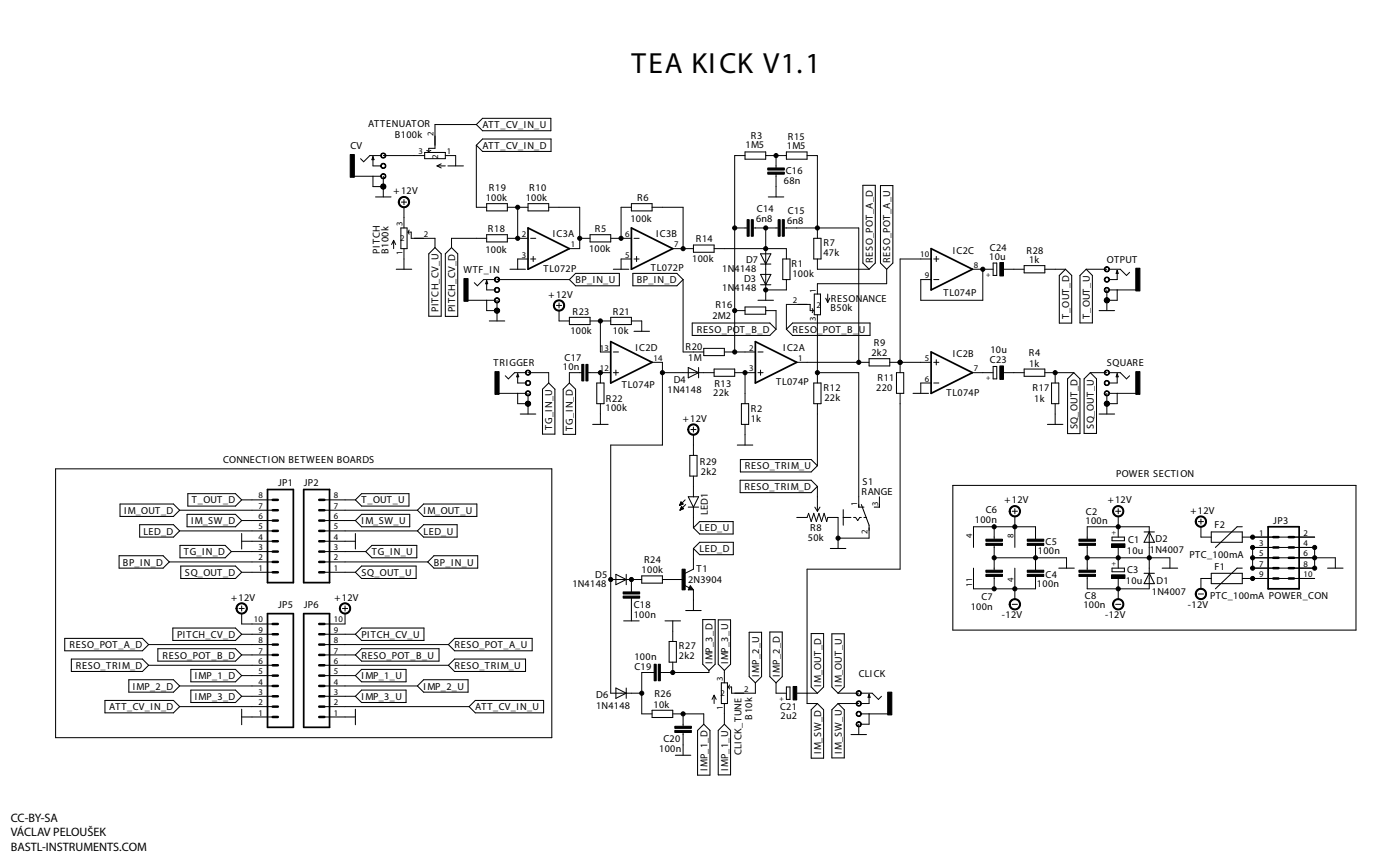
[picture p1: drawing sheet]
<svg xmlns="http://www.w3.org/2000/svg" width="344mm" height="211mm" viewBox="0 0 344 211" stroke-linecap="round" stroke-linejoin="round" font-family="sans-serif">
<!-- layer: Vrstva 1 -->
<g fill="none" stroke="#000" stroke-width=".25">
<path d="M91.6 38.5v2.2h2M91.6 38.5l.3 .7h-.5zM93.6 38.2h-2.7l-1.5 1.5-.8-.7M93.7 37.8a.64 .64 0 0 1 1 0 .64 .64 0 0 1-.3 1 .64 .64 0 0 1-.9-.6h.2a.49 .49 0 0 1 .7-.4 .49 .49 0 0 1 .1 .8 .49 .49 0 0 1-.8-.2l-.2-.2zM94.2 38.2h10.1M104.3 37.4h5.1v1.6h-5.1zM104.8 36.9l.6 .3M105.9 36.9l-.5 .3M109.4 38.2h2.6v2.5M117 30.6h-10.1v5.8h-1.5v.8M117 35.7v15.2h2.6M118.6 29.1h16.7v3h-16.7l-1.6-1.5z"/>
<path d="M118.6 34.1h16.8v3.1h-16.8l-1.6-1.5zM183.1 38.2h-2.6v48.2M183.1 37.3h5v1.8h-5zM188.1 38.2h5.1M190.7 38.2v3.1M193.2 37.3h5.1v1.8h-5.1zM198.3 38.2h2.5v20.3M87.1 43.3h6.5M91.6 43.3v2.5h1.9M92.3 48.4h3.8M93.7 40.3a.64 .64 0 0 1 1 0 .64 .64 0 0 1-.3 1 .64 .64 0 0 1-.9-.6h.2a.5 .5 0 0 1 .7-.4 .5 .5 0 0 1 .1 .8 .5 .5 0 0 1-.8-.2l-.2-.2zM93.7 42.8a.64 .64 0 0 1 1 .1 .64 .64 0 0 1-.3 1 .64 .64 0 0 1-.9-.6h.2a.5 .5 0 0 1 .7-.4 .5 .5 0 0 1 .1 .8 .5 .5 0 0 1-.8-.2l-.2-.2z"/>
<path d="M93.7 45.4a.64 .64 0 0 1 1 0 .64 .64 0 0 1-.3 1 .64 .64 0 0 1-.9-.6h.2a.5 .5 0 0 1 .7-.4 .5 .5 0 0 1 .1 .8 .5 .5 0 0 1-.8-.2l-.2-.2zM94.2 43.3v5.1M96.7 59v2.1M96.7 59l-.5 1.1M96.7 59l.5 1.1M98.2 48.7a1.4 1.4 0 0 1 2.2 .2 1.4 1.4 0 0 1-.8 2.1 1.4 1.4 0 0 1-1.7-1.4h.2a1.14 1.14 0 0 1 1.6-1 1.14 1.14 0 0 1 .3 1.9 1.14 1.14 0 0 1-1.8-.6l-.1-.3h-.2zM98.5 56h1.5v5.1h-1.5zM98.6 49.6h1.3M99.3 49v1.3M99.3 50.9v5.1M100.3 57l.2 .5M100.3 57h.7v1.5h5.9v2.3"/>
<path d="M100.5 56.5l-.2 .5M107.4 40.7l1 .6M107.4 40.7h2M108.4 40.2l-1 .5M110.1 40.7h3.8M119.6 57.6h5.1v1.8h-5.1zM119.6 50h5.1v1.8h-5.1zM119.6 58.5h-8.7v2.3M124.7 58.5h5M124.7 50.9h5M127.2 50.9v7.6M129.7 50h5.1v1.8h-5.1z"/>
<path d="M130.4 58.5h1.2M134.8 50.9h7.6v10.2h-2.5M142.4 58.5h2.6M145 57.6h5.1v1.8h-5.1zM150.1 58.5h5M155.1 50.9h-2.5v7.6M155.1 50h5.1v1.8h-5.1zM155.8 58.5h1.2M160.2 50.9h7.6v10.2M180.5 56h3.1M185.1 56h6.1M188.1 56v17.7"/>
<path d="M188.8 48.4h3.8M190.7 42.8v5.6M192.7 56h18.3v33M199.9 58.5h1.8v5.1h-1.8zM212 45.5h3.1v19.1l-1.6 1.5-1.5-1.5zM216.3 45.6h3.1v19l-1.5 1.5-1.6-1.5zM97.4 66.1h3.8M99.3 61.1v5M106.9 60.8l1.5 1.5v15.4h-3v-15.4zM109.4 62.3l1.5-1.5 1.6 1.5v15.4h-3.1zM115 73.7h6.5M119.6 73.7v2.6h1.9"/>
<path d="M119.6 68.9v2.3h1.9M119.6 68.9l.2 .8h-.5zM120.2 78.8h3.8M121.5 68.7h-2.7l-1.5 1.5-.8-.8M121.6 68.2a.65 .65 0 0 1 1.1 .1 .65 .65 0 0 1-.4 1 .65 .65 0 0 1-.8-.6h.1a.5 .5 0 0 1 .8-.4 .5 .5 0 0 1 0 .8 .5 .5 0 0 1-.7-.2l-.2-.2zM121.6 70.8a.65 .65 0 0 1 1.1 .1 .65 .65 0 0 1-.4 .9 .65 .65 0 0 1-.8-.6h.1a.5 .5 0 0 1 .8-.4 .5 .5 0 0 1 0 .8 .5 .5 0 0 1-.7-.2l-.2-.2zM121.6 73.3a.65 .65 0 0 1 1.1 .1 .65 .65 0 0 1-.4 1 .65 .65 0 0 1-.8-.7h.1a.5 .5 0 0 1 .8-.4 .5 .5 0 0 1 0 .9 .5 .5 0 0 1-.7-.3l-.2-.2zM121.6 75.9a.65 .65 0 0 1 1.1 .1 .65 .65 0 0 1-.4 .9 .65 .65 0 0 1-.8-.6h.1a.5 .5 0 0 1 .8-.4 .5 .5 0 0 1 0 .8 .5 .5 0 0 1-.7-.2l-.2-.2zM122.1 68.7h17.8M122.1 73.7v5.1M125.3 66.1h3.8M129.7 63.6h-2.5v2.5"/>
<path d="M130.4 63.6h1.2M131 63v1.2M136.3 74.1a1.4 1.4 0 0 1 2.3 .2 1.4 1.4 0 0 1-.9 2.1 1.4 1.4 0 0 1-1.7-1.4h.2a1.14 1.14 0 0 1 1.7-.9 1.14 1.14 0 0 1 .1 1.9 1.14 1.14 0 0 1-1.8-.7v-.3h-.2zM136.7 75h1.3M137.4 74.4v1.3M137.4 76.3v2.5h2.5M139.9 68.7l1.5-1.6h10.8v3.1h-10.8zM139.9 77.9h5.1v1.8h-5.1zM145 78.8h5.1M147.5 78.8v7.6h2.6M150.1 77.9h5v1.8h-5zM150.7 66.1h3.8"/>
<path d="M155.1 78.8h2.6v2.6M155.1 63.6h-2.5v2.5M155.5 67.1h10.8l1.5 1.6-1.5 1.5h-10.8zM155.8 63.6h1.2M156.4 63v1.2M165.3 61.1h5.1M167.8 68.7v17.7h5.1M170.1 79.3h19.1l1.5 1.6-1.5 1.5h-19.1zM170.4 60.2h5.1v1.8h-5.1zM175.5 61.1h17.7v2.5M180.5 76.3h2.6M183.1 75.4h5v1.8h-5z"/>
<path d="M186.2 73.7h3.8M186.9 69.9h2.5M186.9 64.9h2.5M186.9 67.4h2.5l-1.3 2.5zM186.9 62.3h2.5l-1.3 2.6zM188.1 76.3h2.6v4.6M192.3 63.6h1.8v5.1h-1.8zM193.2 68.7v2.5h-5.1M199.6 75.8l.2 .5M199.8 76.3l-.2 .5M199.8 76.3h-.7v-1.5h-5.9v6.1M200.1 72.2h1.5v5.1h-1.5z"/>
<path d="M200.8 63.6v2.5h12.7M200.8 77.3v16.8M202.9 73.2l.5 1.1M203.4 72.2v2.1M203.9 73.2l-.5 1.1M217.9 66.1v3.6h-17.1v2.5M228.8 63.6h-7.6v27.9M229.4 63.6h1.3M229.4 68.7h1.3M230 63v1.2M238.9 66.1h5.1M241.5 66.1v7.6h-15.3v-5h2.6"/>
<path d="M244 64.6h.9v3h-.9zM246.6 66.1h5M251.6 65.2h5.1v1.8h-5.1zM256.7 66.1h5.1M261.8 66.1l1.5 1.5v11.8h-3v-11.8zM265.4 67.6l1.5-1.5 1.5 1.5v11.7h-3zM266.9 66.1h5.1M270.1 76.3h3.8M271.5 65.7a.64 .64 0 0 1 1 .1 .64 .64 0 0 1-.4 1 .64 .64 0 0 1-.8-.7h.2a.5 .5 0 0 1 .7-.4 .5 .5 0 0 1 .1 .8 .5 .5 0 0 1-.8-.2l-.2-.2zM271.5 68.2a.64 .64 0 0 1 1 .1 .64 .64 0 0 1-.4 1 .64 .64 0 0 1-.8-.6h.2a.5 .5 0 0 1 .7-.4 .5 .5 0 0 1 .1 .8 .5 .5 0 0 1-.8-.2l-.2-.2zM271.5 70.8a.64 .64 0 0 1 1 .1 .64 .64 0 0 1-.4 .9 .64 .64 0 0 1-.8-.6h.2a.5 .5 0 0 1 .7-.4 .5 .5 0 0 1 .1 .8 .5 .5 0 0 1-.8-.2l-.2-.2zM271.5 73.3a.64 .64 0 0 1 1 .1 .64 .64 0 0 1-.4 1 .64 .64 0 0 1-.8-.7h.2a.5 .5 0 0 1 .7-.4 .5 .5 0 0 1 .1 .9 .5 .5 0 0 1-.8-.3l-.2-.2z"/>
<path d="M272 71.2v5.1M272.5 66.1h2.8l1.5 1.5 .7-.7M272.5 71.2h6.6M274.5 66.4l.3 .7h-.6zM274.5 71.2v2.5h-1.9M274.5 66.4v2.3h-2M122.6 96.6h6.6M127.2 91.8v2.3h2M127.2 96.6v2.5h1.9M127.2 91.8l.3 .7h-.6zM129.2 91.5h-2.8l-1.5 1.5-.8-.7M129.3 91.1a.65 .65 0 0 1 1 .1 .65 .65 0 0 1-.4 1 .65 .65 0 0 1-.8-.7h.2a.5 .5 0 0 1 .7-.4 .5 .5 0 0 1 .1 .8 .5 .5 0 0 1-.8-.2l-.2-.2z"/>
<path d="M129.3 93.6a.65 .65 0 0 1 1 .1 .65 .65 0 0 1-.4 1 .65 .65 0 0 1-.8-.6h.2a.5 .5 0 0 1 .7-.4 .5 .5 0 0 1 .1 .8 .5 .5 0 0 1-.8-.2l-.2-.2zM129.3 96.2a.65 .65 0 0 1 1 .1 .65 .65 0 0 1-.4 .9 .65 .65 0 0 1-.8-.6h.2a.5 .5 0 0 1 .7-.4 .5 .5 0 0 1 .1 .8 .5 .5 0 0 1-.8-.2l-.2-.2zM129.3 98.7a.65 .65 0 0 1 1 .1 .65 .65 0 0 1-.4 1 .65 .65 0 0 1-.8-.7h.2a.5 .5 0 0 1 .7-.4 .5 .5 0 0 1 .1 .9 .5 .5 0 0 1-.8-.3l-.2-.2zM129.7 91.5h5.1v2.6M129.7 96.6v5.1M133.3 95.6l1.5-1.5 1.5 1.5v11h-3zM139.9 94.1l1.5 1.5v11.1h-3v-11.1zM142.9 91.5h-3v2.6M144.5 91.5h5.6M146.6 94.1h1.8v5h-1.8zM147.5 91.5v2.6M147.5 99.1v5.1"/>
<path d="M150.7 91.5h1.3M150.7 86.4h1.3M151.3 90.9v1.3M155.8 81.4h3.8M160.2 89h2.6v20.3h-12.7v60.9h7.6M162.8 91.5h12.7M169.1 90.3l2.5 1.2-2.5 1.3zM171.6 90.3v2.5M172.9 85.6h5.1v1.7h-5.1zM175.5 90.6h5v1.8h-5zM178 86.4h7.6M180.5 91.5h5.1"/>
<path d="M182.2 99.1h1.7v5.1h-1.7zM183.1 91.5v7.6M186.2 91.5h1.3M186.2 86.4h1.3M186.9 90.9v1.3M193.2 80.9l1.5-1.6h19.1v3.1h-19.1zM195.8 89h17.7M199.9 94.1h1.8v5h-1.8zM200.8 91.5h10.2v33h1.3M200.8 99.1v15.3M213.5 88.1h5.1v1.8h-5.1zM218.6 89h10.2"/>
<path d="M220.3 91.5h1.7v5.1h-1.7zM221.2 96.6v43.2h-22.9v33h2.5M224.3 96.6h3.8M228.8 94.1h-2.6v2.5M229.4 89h1.3M229.4 94.1h1.3M230 88.4v1.2M238.9 91.5h5.1M244 90h.9v3h-.9zM246.6 91.5h5M251.6 90.6h5.1v1.8h-5.1zM256.7 91.5h7.1"/>
<path d="M258.4 94.1h1.7v5h-1.7zM259.3 91.5v2.6M259.3 99.1v5.1M262.3 93l1.5-1.5 1.6 1.5v13.5h-3.1zM266.4 93l1.5-1.5 1.5 1.5v13.4h-3zM267.9 91.5h4.1M271.5 91.1a.64 .64 0 0 1 1 .1 .64 .64 0 0 1-.4 1 .64 .64 0 0 1-.8-.7h.2a.5 .5 0 0 1 .7-.4 .5 .5 0 0 1 .1 .8 .5 .5 0 0 1-.8-.2l-.2-.2zM271.5 93.6a.64 .64 0 0 1 1 .1 .64 .64 0 0 1-.4 1 .64 .64 0 0 1-.8-.6h.2a.5 .5 0 0 1 .7-.4 .5 .5 0 0 1 .1 .8 .5 .5 0 0 1-.8-.2l-.2-.2zM271.5 96.2a.64 .64 0 0 1 1 .1 .64 .64 0 0 1-.4 .9 .64 .64 0 0 1-.8-.6h.2a.5 .5 0 0 1 .7-.4 .5 .5 0 0 1 .1 .8 .5 .5 0 0 1-.8-.2l-.2-.2zM271.5 98.7a.64 .64 0 0 1 1 .1 .64 .64 0 0 1-.4 1 .64 .64 0 0 1-.8-.7h.2a.5 .5 0 0 1 .7-.4 .5 .5 0 0 1 .1 .9 .5 .5 0 0 1-.8-.3l-.2-.2zM272 96.6v5.1M272.5 91.5h2.8l1.5 1.5 .7-.7"/>
<path d="M272.5 96.6h6.6M274.5 96.6v2.5h-1.9M274.5 91.8v2.3h-2M274.5 91.8l.3 .7h-.6zM13.7 115.1h121.9v66.1h-121.9zM127.8 101.7h3.8M145.6 104.2h3.8M169.3 104.5a1.4 1.4 0 0 1 2.3 .2 1.4 1.4 0 0 1-.8 2.1 1.4 1.4 0 0 1-1.8-1.3h.2a1.14 1.14 0 0 1 1.7-1 1.14 1.14 0 0 1 .2 2 1.14 1.14 0 0 1-1.8-.7l-.1-.3h-.2zM169.5 111.8h1.8v5.1h-1.8zM169.7 105.5h1.3M170.4 104.9v1.2M170.4 106.8v5"/>
<path d="M170.4 116.9v5.1M181.2 109.3h3.8M181.8 117.9h17.5l1.5 1.6-1.5 1.5h-17.5zM181.9 112.9h17.4l1.5 1.5-1.5 1.5h-17.4zM183.1 104.2v5.1M200.8 119.5v6.1M234.1 119.2h99.1v35.5h-99.1zM257.4 104.2h3.8M270.1 101.7h3.8M29.3 136.5h10.8l1.5 1.5-1.5 1.5h-10.8zM29.5 123.8h13.1l1.5 1.5-1.5 1.5h-13.1zM34.3 128.9h8.3l1.5 1.5-1.5 1.5h-8.3z"/>
<path d="M41.6 138h25.4M44.1 130.4h22.9M44.1 125.3h22.9M44.2 133.9h11.1l1.5 1.6-1.5 1.5h-11.1zM44.4 139h13.5l1.5 1.5-1.5 1.6h-13.5zM46 126.3h11.9l1.5 1.5-1.5 1.6h-11.9zM46.2 121.2h11.7l1.5 1.6-1.5 1.5h-11.7zM56.8 135.5h10.2M59.4 132.9h7.6M59.4 127.8h7.6M59.4 122.8h7.6M59.4 131v3.8"/>
<path d="M79.7 138h25.4M79.7 135.5h10.2M79.7 132.9h7.6M79.7 130.4h22.9M79.7 127.8h7.6M79.7 125.3h22.9M79.7 122.8h7.6M87.3 131v3.8M88.8 126.3h11.9v3.1h-11.9l-1.5-1.6zM88.8 121.2h11.7v3.1h-11.7l-1.5-1.5zM88.8 139h13.4v3.1h-13.4l-1.5-1.6zM91.4 133.9h11v3.1h-11l-1.5-1.5z"/>
<path d="M104.1 123.8h13.1v3h-13.1l-1.5-1.5zM104.1 128.9h8.2v3h-8.2l-1.5-1.5zM106.6 136.5h10.8v3h-10.8l-1.5-1.5zM166.9 124.1h.1M167 124h.3M167.1 123.9h.5M167.1 125.2h.2M167.1 123.8h.7M167.2 123.6h.5M167.2 125.1h.4M167.2 125h.6M167.2 123.5h.4"/>
<path d="M167.3 123.4h.2M167.3 124.8h.6M167.3 123.3h.1M167.3 124.7h.5M167.3 123.3l-.4 .9M167.3 123.3l.5 .5M167.4 124.6h.2M167.4 124.5h.1M167.5 124.4l.5 .5-.9 .4zM167.8 123.8l-.9 .4M168.3 122.8l-1.4 1.4M168.5 123.9l-1.4 1.4"/>
<path d="M169.1 122h2.5l-1.2 2.5zM169.1 124.5h2.5M170.4 134.7l1.5-1.5h8.3v3h-8.3zM170.4 124.5v5.1M170.4 134.7v5.1l-2.1 1M171.9 128.1h8.2v3h-8.2l-1.5-1.5zM195.8 127.1h2.5l.4-1 .6 2 .6-2 .7 2 .6-2 .7 2 .6-2 .6 2 .3-1h2.5v7.6M200.2 124.5l.6 1.1M201.5 124.5l-.7 1.1M204 134.7h3.8M207.2 127.1h1.9M207.2 125.2v3.8"/>
<path d="M209.7 127.1h.5l.5 .7 .6-.7h.3M211.6 123.9l1.9 5.1v3.2h-7.6M212.3 127.1h.6M216.1 122v2.5h-1.3M239.2 139.5v5.1h15.2v-3M244.3 137h17.8v2.5M244.3 129.4v3M244.3 133.9v6.1M248.3 124.6a1.39 1.39 0 0 1 2.2 .2 1.39 1.39 0 0 1-.8 2.1 1.39 1.39 0 0 1-1.7-1.3h.2a1.15 1.15 0 0 1 1.6-1.1 1.15 1.15 0 0 1 .3 1.9 1.15 1.15 0 0 1-1.9-.6v-.2h-.2zM248.7 125.6h1.3M249.4 124.9v1.3M249.4 126.8v7.7"/>
<path d="M249.4 139.5v7.7M254.4 132.4v-3h-15.2v5.1M254.4 133.9v6.1M260.1 139.5h3.9M267.1 132.4v-3h15.3v15.2h-15.3v-3M267.1 133.9v6.1M267.1 137h20.4v2.5M273.2 139.5h3.1v.9h-3.1zM273.2 131.9h3.1v.9h-3.1zM273.7 124.6a1.39 1.39 0 0 1 2.2 .2 1.39 1.39 0 0 1-.8 2.1 1.39 1.39 0 0 1-1.7-1.3h.2a1.15 1.15 0 0 1 1.6-1.1 1.15 1.15 0 0 1 .3 1.9 1.15 1.15 0 0 1-1.9-.6v-.2h-.2zM274.1 125.6h1.3M274.8 124.9v1.3"/>
<path d="M274.8 126.8v5.1M274.8 134.5v5M281.1 130.6h2.5M282.4 130.6l1.2 2.6h-2.5zM285.5 139.5h3.9M294.1 127.1a1.39 1.39 0 0 1 2.2 .3 1.39 1.39 0 0 1-.9 2 1.39 1.39 0 0 1-1.7-1.3h.2a1.14 1.14 0 0 1 1.6-1.1 1.14 1.14 0 0 1 .3 1.9 1.14 1.14 0 0 1-1.8-.5l-.1-.3h-.2zM294.4 128.1h1.3M295.1 129.4v2.5h2.5M295.1 127.5v1.2M297.6 130.6h7.6v2.6h-7.6zM305.2 131.9h17.8M305.2 139.5h-1.2l-5.4 5.1"/>
<path d="M305.2 129.4h-1.2l-5.4 5.1M307.8 134.5h15.2v5h-15.2zM307.8 137h20.3v2.5M326.2 139.5h3.8M15.9 156.8h19.1l1.5 1.5-1.5 1.5h-19.1zM36.5 158.3h30.5M38.8 159.3h19.1l1.5 1.5-1.5 1.6h-19.1zM42.5 154.2h15.4l1.5 1.6-1.5 1.5h-15.4zM58.4 148.5a1.4 1.4 0 0 1 2.2 .2 1.4 1.4 0 0 1-.8 2.1 1.4 1.4 0 0 1-1.8-1.4h.2a1.15 1.15 0 0 1 1.6-1 1.15 1.15 0 0 1 .3 1.9 1.15 1.15 0 0 1-1.8-.6l-.1-.3h-.2zM58.7 149.4h1.3M59.4 140.5h7.6M59.4 155.8h7.6"/>
<path d="M59.4 148.8v1.3M59.4 150.7v2.5h7.6M79.7 140.5h7.6M79.7 158.3h30.5M79.7 155.8h7.6M83.8 148.5a1.4 1.4 0 0 1 2.2 .2 1.4 1.4 0 0 1-.8 2.1 1.4 1.4 0 0 1-1.8-1.4h.2a1.15 1.15 0 0 1 1.6-1 1.15 1.15 0 0 1 .3 1.9 1.15 1.15 0 0 1-1.8-.6l-.1-.3h-.2zM84.1 149.4h1.3M84.8 150.7v2.5h-5.1M84.8 148.8v1.3M88.8 159.3h19.1v3.1h-19.1l-1.5-1.6zM88.8 154.2h15.4v3.1h-15.4l-1.5-1.5zM111.7 156.8h19.1v3h-19.1l-1.5-1.5z"/>
<path d="M150.1 142.3h7.6M151.3 141.1l2.6 1.2-2.6 1.3zM153.2 152.5h3.8M153.9 141.1v2.5M155.1 142.3v3.1M155.1 146.9v5.6M157.7 141.4h5.1v1.8h-5.1zM162.8 142.3h5M163.4 152.5h3.8M164.4 157.5h1.8v5.1h-1.8zM165.3 152.5v5M168.1 143.7l1.3 .7"/>
<path d="M168.5 149.9h3.8M169.6 143.8l.8 1.1h-1.3zM169.6 144.4l.1 .2h-.3l.2-.5 .5 .6h-.7M170.4 144.9v5M172.7 152.2h3v10.9l-1.5 1.6-1.5-1.6zM176.5 152.2h3v10.9l-1.5 1.6-1.5-1.6zM184.1 155.3h3v10.9l-1.5 1.5-1.5-1.5zM189.2 155.2h3v11l-1.5 1.5-1.5-1.5zM199.3 155.6h3.1v13.1l-1.6 1.5-1.5-1.5zM204.4 155.7h3v13l-1.5 1.5-1.5-1.5zM244.3 141.6v3M248.3 147.4a1.4 1.4 0 0 1 2.2 .3 1.4 1.4 0 0 1-.8 2 1.4 1.4 0 0 1-1.7-1.3h.2a1.15 1.15 0 0 1 1.6-1.1 1.15 1.15 0 0 1 .3 1.9 1.15 1.15 0 0 1-1.9-.5v-.3h-.2z"/>
<path d="M248.7 148.4h1.3M273.7 147.4a1.4 1.4 0 0 1 2.2 .3 1.4 1.4 0 0 1-.8 2 1.4 1.4 0 0 1-1.7-1.3h.2a1.15 1.15 0 0 1 1.6-1.1 1.15 1.15 0 0 1 .3 1.9 1.15 1.15 0 0 1-1.9-.5v-.3h-.2zM274.1 148.4h1.3M274.8 142.1v5.1M281.1 140.8h2.5M282.4 140.8l1.2 2.5h-2.5zM294.1 144.9a1.4 1.4 0 0 1 2.2 .2 1.4 1.4 0 0 1-.8 2.1 1.4 1.4 0 0 1-1.8-1.3h.2a1.14 1.14 0 0 1 1.6-1.1 1.14 1.14 0 0 1 .3 1.9 1.14 1.14 0 0 1-1.8-.5l-.1-.3h-.2zM294.4 145.9h1.3M297.6 142.1h-2.5v2.5M297.6 140.8h7.6v2.5h-7.6zM305.2 142.1h17.8M17.5 161.9h17.5l1.5 1.5-1.5 1.5h-17.5z"/>
<path d="M25.8 172h16.8l1.5 1.5-1.5 1.6h-16.8zM31.7 166.9h10.9l1.5 1.6-1.5 1.5h-10.9zM36.5 163.4h30.5M44.1 173.5h22.9M44.1 168.5h22.9M46.9 169.5h11l1.5 1.5-1.5 1.5h-11zM46.9 164.4h11l1.5 1.5-1.5 1.5h-11zM59.4 176.1h7.6M59.4 171h7.6M59.4 165.9h7.6M59.4 160.8h7.6M59.4 174.2v3.8"/>
<path d="M79.7 176.1h7.6M79.7 173.5h35.6M79.7 171h7.6M79.7 168.5h22.9M79.7 165.9h7.6M79.7 163.4h30.5M79.7 160.8h7.6M87.3 174.2v3.8M88.8 169.5h11v3h-11l-1.5-1.5zM88.8 164.4h11v3h-11l-1.5-1.5zM104.1 166.9h10.9v3.1h-10.9l-1.5-1.5zM111.7 161.9h17.4v3h-17.4l-1.5-1.5z"/>
<path d="M116.8 172h16.8v3.1h-16.8l-1.5-1.6zM151.3 169l2.6 1.2-2.6 1.3zM153.9 169v2.5M160.2 174.4h5.1v1.8h-5.1zM160.7 165.2h-3v10.1h2.5M165.3 162.6v2.6M165.3 175.3h7.6v2.6M167.8 175.3v3.1M167.8 179.9v5.6M171.4 179.4l1.5-1.5 1.5 1.5v11h-3zM174.2 164.7v.5h-12M175.5 170.8v2"/>
<path d="M175.5 170.8l-.6 1M175.5 170.8l.5 1M177.2 167.7h1.5v5.1h-1.5zM178 177.9l1.5 1.5v10.9h-3v-10.9zM178 164.7v3M178 172.8v5.1M179 168.7l.2 .5M179.2 168.2l-.2 .5M185.6 167.7v2.5h-5.8v-1.5h-.8M190.7 167.7v2.5h2.5M193.2 168.7h.9v3.1h-.9zM195.8 170.2h5"/>
<path d="M199.3 174.3l1.5-1.5 1.6 1.5v11.9h-3.1zM204.4 174.3l1.5-1.5 1.5 1.5v11.8h-3zM205.9 170.2h5.1M205.9 172.8h5.1M210.5 169.8a.64 .64 0 0 1 1 .1 .64 .64 0 0 1-.3 1 .64 .64 0 0 1-.8-.7h.1a.49 .49 0 0 1 .7-.4 .49 .49 0 0 1 .2 .8 .49 .49 0 0 1-.8-.2l-.2-.2zM210.5 172.4a.64 .64 0 0 1 1 .1 .64 .64 0 0 1-.3 .9 .64 .64 0 0 1-.8-.6h.1a.49 .49 0 0 1 .7-.5 .49 .49 0 0 1 .2 .8 .49 .49 0 0 1-.8-.1l-.2-.2zM210.5 174.9a.64 .64 0 0 1 1 .1 .64 .64 0 0 1-.3 1 .64 .64 0 0 1-.8-.7h.1a.49 .49 0 0 1 .7-.4 .49 .49 0 0 1 .2 .8 .49 .49 0 0 1-.8-.2l-.2-.2zM210.5 177.4a.64 .64 0 0 1 1 .1 .64 .64 0 0 1-.3 1 .64 .64 0 0 1-.8-.6h.1a.49 .49 0 0 1 .7-.5 .49 .49 0 0 1 .2 .8 .49 .49 0 0 1-.8-.1l-.2-.2zM211 177.9v2.5M211.6 170.2h2.7l1.5 1.6 .8-.8M211.6 175.3h6.5M213.5 170.5v2.3h-1.9"/>
<path d="M213.5 175.3v2.6h-1.9M213.5 170.5l.3 .8h-.5zM165.9 185.5h3.8M209.1 180.4h3.8"/>
<circle cx="190.7" cy="38.2" r=".51"/>
<circle cx="94.2" cy="45.8" r=".51"/>
<circle cx="127.2" cy="58.5" r=".51"/>
<circle cx="127.2" cy="50.9" r=".51"/>
<circle cx="142.4" cy="58.5" r=".51"/>
<circle cx="152.6" cy="58.5" r=".51"/>
<circle cx="180.5" cy="56" r=".51"/>
<circle cx="188.1" cy="56" r=".51"/>
<circle cx="200.8" cy="56" r=".51"/>
<circle cx="122.1" cy="76.3" r=".51"/>
<circle cx="147.5" cy="78.8" r=".51"/>
<circle cx="167.8" cy="61.1" r=".51"/>
<circle cx="180.5" cy="76.3" r=".51"/>
<circle cx="188.1" cy="71.2" r=".51"/>
<circle cx="188.1" cy="61.1" r=".51"/>
<circle cx="241.5" cy="66.1" r=".51"/>
<circle cx="272" cy="73.7" r=".51"/>
<circle cx="129.7" cy="99.1" r=".51"/>
<circle cx="147.5" cy="91.5" r=".51"/>
<circle cx="162.8" cy="91.5" r=".51"/>
<circle cx="180.5" cy="86.4" r=".51"/>
<circle cx="183.1" cy="91.5" r=".51"/>
<circle cx="200.8" cy="91.5" r=".51"/>
<circle cx="211" cy="89" r=".51"/>
<circle cx="221.2" cy="89" r=".51"/>
<circle cx="259.3" cy="91.5" r=".51"/>
<circle cx="272" cy="99.1" r=".51"/>
<circle cx="205.9" cy="132.2" r=".51"/>
<circle cx="244.3" cy="129.4" r=".51"/>
<circle cx="244.3" cy="137" r=".51"/>
<circle cx="249.4" cy="129.4" r=".51"/>
<circle cx="254.4" cy="137" r=".51"/>
<circle cx="267.1" cy="137" r=".51"/>
<circle cx="274.8" cy="129.4" r=".51"/>
<circle cx="274.8" cy="137" r=".51"/>
<circle cx="282.4" cy="137" r=".51"/>
<circle cx="307.8" cy="139.5" r=".51"/>
<circle cx="307.8" cy="131.9" r=".51"/>
<circle cx="307.8" cy="137" r=".51"/>
<circle cx="307.8" cy="134.5" r=".51"/>
<circle cx="323" cy="137" r=".51"/>
<circle cx="323" cy="139.5" r=".51"/>
<circle cx="323" cy="134.5" r=".51"/>
<circle cx="150.1" cy="142.3" r=".51"/>
<circle cx="155.1" cy="142.3" r=".51"/>
<circle cx="244.3" cy="144.6" r=".51"/>
<circle cx="249.4" cy="144.6" r=".51"/>
<circle cx="274.8" cy="144.6" r=".51"/>
<circle cx="307.8" cy="142.1" r=".51"/>
<circle cx="157.7" cy="170.2" r=".51"/>
<circle cx="165.3" cy="165.2" r=".51"/>
<circle cx="167.8" cy="175.3" r=".51"/>
</g>
<path d="M129.7 56l10.2 5.1-10.2 5zM155.1 56l10.2 5.1-10.2 5zM228.8 61.1l10.1 5-10.1 5.1zM150.1 83.9l10.1 5.1-10.1 5.1zM185.6 83.9l10.2 5.1-10.2 5.1zM228.8 86.4l10.1 5.1-10.1 5.1zM65.7 120.2h6.4v22.9h-6.4zM74.6 120.2h6.4v22.9h-6.4zM311.6 129.4h7.6v15.2h-7.6zM65.7 150.7h6.4v27.9h-6.4zM74.6 150.7h6.4v27.9h-6.4z" fill="none" stroke="#000" stroke-width=".42"/>
<g fill="#000" stroke="#000" stroke-width=".25">
<path d="M86 38h1.1v5.5h-1.1zM183.6 54h.5v4h-.5zM184.6 54h.5v4h-.5zM188.6 41.3h4.1v.5h-4.1zM188.6 42.3h4.1v.5h-4.1zM191.2 54h.5v4h-.5zM192.2 54h.5v4h-.5zM114 68.4h1v5.6h-1zM245.7 64.5h.9v3.3h-.9zM279.1 65.9h1v5.6h-1zM121.6 91.3h1v5.6h-1zM142.9 89.5h.6v4.1h-.6z"/>
<path d="M144 89.5h.5v4.1h-.5zM245.7 89.9h.9v3.3h-.9zM279.1 91.3h1v5.6h-1zM167.6 139.8h.7v5.1h-.7zM242.2 132.4h4.1v.5h-4.1zM242.2 133.4h4.1v.5h-4.1zM252.4 132.4h4.1v.5h-4.1zM252.4 133.4h4.1v.5h-4.1zM265.1 132.4h4.1v.5h-4.1zM265.1 133.4h4.1v.5h-4.1zM273.1 133.6h3.3v.9h-3.3zM153.1 145.4h4.1v.5h-4.1z"/>
<path d="M153.1 146.4h4.1v.5h-4.1zM242.2 140h4.1v.5h-4.1zM242.2 141.1h4.1v.5h-4.1zM252.4 140h4.1v.5h-4.1zM252.4 141.1h4.1v.5h-4.1zM265.1 140h4.1v.5h-4.1zM265.1 141.1h4.1v.5h-4.1zM273.1 141.2h3.3v.9h-3.3zM160.7 163.1h.5v4.1h-.5zM161.7 163.1h.5v4.1h-.5zM165.8 179.4h4.1v.5h-4.1zM165.8 178.4h4.1v.5h-4.1z"/>
<path d="M194.9 168.6h.9v3.3h-.9zM218.1 170h1v5.6h-1z"/>
</g>
<g fill="#000">
<path d="M93.7 37.8a.64 .64 0 0 1 1 0 .64 .64 0 0 1-.3 1 .64 .64 0 0 1-.9-.6h.2a.49 .49 0 0 1 .7-.4 .49 .49 0 0 1 .1 .8 .49 .49 0 0 1-.8-.2l-.2-.2z" fill-rule="evenodd"/>
<path d="M93.7 40.3a.64 .64 0 0 1 1 0 .64 .64 0 0 1-.3 1 .64 .64 0 0 1-.9-.6h.2a.5 .5 0 0 1 .7-.4 .5 .5 0 0 1 .1 .8 .5 .5 0 0 1-.8-.2l-.2-.2z" fill-rule="evenodd"/>
<path d="M93.7 42.8a.64 .64 0 0 1 1 .1 .64 .64 0 0 1-.3 1 .64 .64 0 0 1-.9-.6h.2a.5 .5 0 0 1 .7-.4 .5 .5 0 0 1 .1 .8 .5 .5 0 0 1-.8-.2l-.2-.2z" fill-rule="evenodd"/>
<path d="M93.7 45.4a.64 .64 0 0 1 1 0 .64 .64 0 0 1-.3 1 .64 .64 0 0 1-.9-.6h.2a.5 .5 0 0 1 .7-.4 .5 .5 0 0 1 .1 .8 .5 .5 0 0 1-.8-.2l-.2-.2z" fill-rule="evenodd"/>
<path d="M98.2 48.7a1.4 1.4 0 0 1 2.2 .2 1.4 1.4 0 0 1-.8 2.1 1.4 1.4 0 0 1-1.7-1.4h.2a1.14 1.14 0 0 1 1.6-1 1.14 1.14 0 0 1 .3 1.9 1.14 1.14 0 0 1-1.8-.6l-.1-.3h-.2z" fill-rule="evenodd"/>
<path d="M121.6 68.2a.65 .65 0 0 1 1.1 .1 .65 .65 0 0 1-.4 1 .65 .65 0 0 1-.8-.6h.1a.5 .5 0 0 1 .8-.4 .5 .5 0 0 1 0 .8 .5 .5 0 0 1-.7-.2l-.2-.2z" fill-rule="evenodd"/>
<path d="M121.6 70.8a.65 .65 0 0 1 1.1 .1 .65 .65 0 0 1-.4 .9 .65 .65 0 0 1-.8-.6h.1a.5 .5 0 0 1 .8-.4 .5 .5 0 0 1 0 .8 .5 .5 0 0 1-.7-.2l-.2-.2z" fill-rule="evenodd"/>
<path d="M121.6 73.3a.65 .65 0 0 1 1.1 .1 .65 .65 0 0 1-.4 1 .65 .65 0 0 1-.8-.7h.1a.5 .5 0 0 1 .8-.4 .5 .5 0 0 1 0 .9 .5 .5 0 0 1-.7-.3l-.2-.2z" fill-rule="evenodd"/>
<path d="M121.6 75.9a.65 .65 0 0 1 1.1 .1 .65 .65 0 0 1-.4 .9 .65 .65 0 0 1-.8-.6h.1a.5 .5 0 0 1 .8-.4 .5 .5 0 0 1 0 .8 .5 .5 0 0 1-.7-.2l-.2-.2z" fill-rule="evenodd"/>
<path d="M136.3 74.1a1.4 1.4 0 0 1 2.3 .2 1.4 1.4 0 0 1-.9 2.1 1.4 1.4 0 0 1-1.7-1.4h.2a1.14 1.14 0 0 1 1.7-.9 1.14 1.14 0 0 1 .1 1.9 1.14 1.14 0 0 1-1.8-.7v-.3h-.2z" fill-rule="evenodd"/>
<path d="M271.5 65.7a.64 .64 0 0 1 1 .1 .64 .64 0 0 1-.4 1 .64 .64 0 0 1-.8-.7h.2a.5 .5 0 0 1 .7-.4 .5 .5 0 0 1 .1 .8 .5 .5 0 0 1-.8-.2l-.2-.2z" fill-rule="evenodd"/>
<path d="M271.5 68.2a.64 .64 0 0 1 1 .1 .64 .64 0 0 1-.4 1 .64 .64 0 0 1-.8-.6h.2a.5 .5 0 0 1 .7-.4 .5 .5 0 0 1 .1 .8 .5 .5 0 0 1-.8-.2l-.2-.2z" fill-rule="evenodd"/>
<path d="M271.5 70.8a.64 .64 0 0 1 1 .1 .64 .64 0 0 1-.4 .9 .64 .64 0 0 1-.8-.6h.2a.5 .5 0 0 1 .7-.4 .5 .5 0 0 1 .1 .8 .5 .5 0 0 1-.8-.2l-.2-.2z" fill-rule="evenodd"/>
<path d="M271.5 73.3a.64 .64 0 0 1 1 .1 .64 .64 0 0 1-.4 1 .64 .64 0 0 1-.8-.7h.2a.5 .5 0 0 1 .7-.4 .5 .5 0 0 1 .1 .9 .5 .5 0 0 1-.8-.3l-.2-.2z" fill-rule="evenodd"/>
<path d="M129.3 91.1a.65 .65 0 0 1 1 .1 .65 .65 0 0 1-.4 1 .65 .65 0 0 1-.8-.7h.2a.5 .5 0 0 1 .7-.4 .5 .5 0 0 1 .1 .8 .5 .5 0 0 1-.8-.2l-.2-.2z" fill-rule="evenodd"/>
<path d="M129.3 93.6a.65 .65 0 0 1 1 .1 .65 .65 0 0 1-.4 1 .65 .65 0 0 1-.8-.6h.2a.5 .5 0 0 1 .7-.4 .5 .5 0 0 1 .1 .8 .5 .5 0 0 1-.8-.2l-.2-.2z" fill-rule="evenodd"/>
<path d="M129.3 96.2a.65 .65 0 0 1 1 .1 .65 .65 0 0 1-.4 .9 .65 .65 0 0 1-.8-.6h.2a.5 .5 0 0 1 .7-.4 .5 .5 0 0 1 .1 .8 .5 .5 0 0 1-.8-.2l-.2-.2z" fill-rule="evenodd"/>
<path d="M129.3 98.7a.65 .65 0 0 1 1 .1 .65 .65 0 0 1-.4 1 .65 .65 0 0 1-.8-.7h.2a.5 .5 0 0 1 .7-.4 .5 .5 0 0 1 .1 .9 .5 .5 0 0 1-.8-.3l-.2-.2z" fill-rule="evenodd"/>
<path d="M271.5 91.1a.64 .64 0 0 1 1 .1 .64 .64 0 0 1-.4 1 .64 .64 0 0 1-.8-.7h.2a.5 .5 0 0 1 .7-.4 .5 .5 0 0 1 .1 .8 .5 .5 0 0 1-.8-.2l-.2-.2z" fill-rule="evenodd"/>
<path d="M271.5 93.6a.64 .64 0 0 1 1 .1 .64 .64 0 0 1-.4 1 .64 .64 0 0 1-.8-.6h.2a.5 .5 0 0 1 .7-.4 .5 .5 0 0 1 .1 .8 .5 .5 0 0 1-.8-.2l-.2-.2z" fill-rule="evenodd"/>
<path d="M271.5 96.2a.64 .64 0 0 1 1 .1 .64 .64 0 0 1-.4 .9 .64 .64 0 0 1-.8-.6h.2a.5 .5 0 0 1 .7-.4 .5 .5 0 0 1 .1 .8 .5 .5 0 0 1-.8-.2l-.2-.2z" fill-rule="evenodd"/>
<path d="M271.5 98.7a.64 .64 0 0 1 1 .1 .64 .64 0 0 1-.4 1 .64 .64 0 0 1-.8-.7h.2a.5 .5 0 0 1 .7-.4 .5 .5 0 0 1 .1 .9 .5 .5 0 0 1-.8-.3l-.2-.2z" fill-rule="evenodd"/>
<path d="M169.3 104.5a1.4 1.4 0 0 1 2.3 .2 1.4 1.4 0 0 1-.8 2.1 1.4 1.4 0 0 1-1.8-1.3h.2a1.14 1.14 0 0 1 1.7-1 1.14 1.14 0 0 1 .2 2 1.14 1.14 0 0 1-1.8-.7l-.1-.3h-.2z" fill-rule="evenodd"/>
<path d="M248.3 124.6a1.39 1.39 0 0 1 2.2 .2 1.39 1.39 0 0 1-.8 2.1 1.39 1.39 0 0 1-1.7-1.3h.2a1.15 1.15 0 0 1 1.6-1.1 1.15 1.15 0 0 1 .3 1.9 1.15 1.15 0 0 1-1.9-.6v-.2h-.2z" fill-rule="evenodd"/>
<path d="M273.7 124.6a1.39 1.39 0 0 1 2.2 .2 1.39 1.39 0 0 1-.8 2.1 1.39 1.39 0 0 1-1.7-1.3h.2a1.15 1.15 0 0 1 1.6-1.1 1.15 1.15 0 0 1 .3 1.9 1.15 1.15 0 0 1-1.9-.6v-.2h-.2z" fill-rule="evenodd"/>
<path d="M294.1 127.1a1.39 1.39 0 0 1 2.2 .3 1.39 1.39 0 0 1-.9 2 1.39 1.39 0 0 1-1.7-1.3h.2a1.14 1.14 0 0 1 1.6-1.1 1.14 1.14 0 0 1 .3 1.9 1.14 1.14 0 0 1-1.8-.5l-.1-.3h-.2z" fill-rule="evenodd"/>
<path d="M58.4 148.5a1.4 1.4 0 0 1 2.2 .2 1.4 1.4 0 0 1-.8 2.1 1.4 1.4 0 0 1-1.8-1.4h.2a1.15 1.15 0 0 1 1.6-1 1.15 1.15 0 0 1 .3 1.9 1.15 1.15 0 0 1-1.8-.6l-.1-.3h-.2z" fill-rule="evenodd"/>
<path d="M83.8 148.5a1.4 1.4 0 0 1 2.2 .2 1.4 1.4 0 0 1-.8 2.1 1.4 1.4 0 0 1-1.8-1.4h.2a1.15 1.15 0 0 1 1.6-1 1.15 1.15 0 0 1 .3 1.9 1.15 1.15 0 0 1-1.8-.6l-.1-.3h-.2z" fill-rule="evenodd"/>
<path d="M248.3 147.4a1.4 1.4 0 0 1 2.2 .3 1.4 1.4 0 0 1-.8 2 1.4 1.4 0 0 1-1.7-1.3h.2a1.15 1.15 0 0 1 1.6-1.1 1.15 1.15 0 0 1 .3 1.9 1.15 1.15 0 0 1-1.9-.5v-.3h-.2z" fill-rule="evenodd"/>
<path d="M273.7 147.4a1.4 1.4 0 0 1 2.2 .3 1.4 1.4 0 0 1-.8 2 1.4 1.4 0 0 1-1.7-1.3h.2a1.15 1.15 0 0 1 1.6-1.1 1.15 1.15 0 0 1 .3 1.9 1.15 1.15 0 0 1-1.9-.5v-.3h-.2z" fill-rule="evenodd"/>
<path d="M294.1 144.9a1.4 1.4 0 0 1 2.2 .2 1.4 1.4 0 0 1-.8 2.1 1.4 1.4 0 0 1-1.8-1.3h.2a1.14 1.14 0 0 1 1.6-1.1 1.14 1.14 0 0 1 .3 1.9 1.14 1.14 0 0 1-1.8-.5l-.1-.3h-.2z" fill-rule="evenodd"/>
<path d="M210.5 169.8a.64 .64 0 0 1 1 .1 .64 .64 0 0 1-.3 1 .64 .64 0 0 1-.8-.7h.1a.49 .49 0 0 1 .7-.4 .49 .49 0 0 1 .2 .8 .49 .49 0 0 1-.8-.2l-.2-.2z" fill-rule="evenodd"/>
<path d="M210.5 172.4a.64 .64 0 0 1 1 .1 .64 .64 0 0 1-.3 .9 .64 .64 0 0 1-.8-.6h.1a.49 .49 0 0 1 .7-.5 .49 .49 0 0 1 .2 .8 .49 .49 0 0 1-.8-.1l-.2-.2z" fill-rule="evenodd"/>
<path d="M210.5 174.9a.64 .64 0 0 1 1 .1 .64 .64 0 0 1-.3 1 .64 .64 0 0 1-.8-.7h.1a.49 .49 0 0 1 .7-.4 .49 .49 0 0 1 .2 .8 .49 .49 0 0 1-.8-.2l-.2-.2z" fill-rule="evenodd"/>
<path d="M210.5 177.4a.64 .64 0 0 1 1 .1 .64 .64 0 0 1-.3 1 .64 .64 0 0 1-.8-.6h.1a.49 .49 0 0 1 .7-.5 .49 .49 0 0 1 .2 .8 .49 .49 0 0 1-.8-.1l-.2-.2z" fill-rule="evenodd"/>
<circle cx="190.7" cy="38.2" r=".51"/>
<circle cx="94.2" cy="45.8" r=".51"/>
<circle cx="127.2" cy="58.5" r=".51"/>
<circle cx="127.2" cy="50.9" r=".51"/>
<circle cx="142.4" cy="58.5" r=".51"/>
<circle cx="152.6" cy="58.5" r=".51"/>
<circle cx="180.5" cy="56" r=".51"/>
<circle cx="188.1" cy="56" r=".51"/>
<circle cx="200.8" cy="56" r=".51"/>
<circle cx="122.1" cy="76.3" r=".51"/>
<circle cx="147.5" cy="78.8" r=".51"/>
<circle cx="167.8" cy="61.1" r=".51"/>
<circle cx="180.5" cy="76.3" r=".51"/>
<circle cx="188.1" cy="71.2" r=".51"/>
<circle cx="188.1" cy="61.1" r=".51"/>
<circle cx="241.5" cy="66.1" r=".51"/>
<circle cx="272" cy="73.7" r=".51"/>
<circle cx="129.7" cy="99.1" r=".51"/>
<circle cx="147.5" cy="91.5" r=".51"/>
<circle cx="162.8" cy="91.5" r=".51"/>
<circle cx="180.5" cy="86.4" r=".51"/>
<circle cx="183.1" cy="91.5" r=".51"/>
<circle cx="200.8" cy="91.5" r=".51"/>
<circle cx="211" cy="89" r=".51"/>
<circle cx="221.2" cy="89" r=".51"/>
<circle cx="259.3" cy="91.5" r=".51"/>
<circle cx="272" cy="99.1" r=".51"/>
<circle cx="205.9" cy="132.2" r=".51"/>
<circle cx="244.3" cy="129.4" r=".51"/>
<circle cx="244.3" cy="137" r=".51"/>
<circle cx="249.4" cy="129.4" r=".51"/>
<circle cx="254.4" cy="137" r=".51"/>
<circle cx="267.1" cy="137" r=".51"/>
<circle cx="274.8" cy="129.4" r=".51"/>
<circle cx="274.8" cy="137" r=".51"/>
<circle cx="282.4" cy="137" r=".51"/>
<circle cx="307.8" cy="139.5" r=".51"/>
<circle cx="307.8" cy="131.9" r=".51"/>
<circle cx="307.8" cy="137" r=".51"/>
<circle cx="307.8" cy="134.5" r=".51"/>
<circle cx="323" cy="137" r=".51"/>
<circle cx="323" cy="139.5" r=".51"/>
<circle cx="323" cy="134.5" r=".51"/>
<circle cx="150.1" cy="142.3" r=".51"/>
<circle cx="155.1" cy="142.3" r=".51"/>
<circle cx="244.3" cy="144.6" r=".51"/>
<circle cx="249.4" cy="144.6" r=".51"/>
<circle cx="274.8" cy="144.6" r=".51"/>
<circle cx="307.8" cy="142.1" r=".51"/>
<circle cx="157.7" cy="170.2" r=".51"/>
<circle cx="165.3" cy="165.2" r=".51"/>
<circle cx="167.8" cy="175.3" r=".51"/>
</g>
<g fill="none" stroke="#000" stroke-width=".61">
<path d="M67 135.5h1.3M67 138h1.3M67 130.4h1.3M67 132.9h1.3M67 127.8h1.3M67 125.3h1.3M67 122.8h1.3M78.4 135.5h1.3M78.4 138h1.3M78.4 130.4h1.3M78.4 132.9h1.3M78.4 127.8h1.3"/>
<path d="M78.4 125.3h1.3M78.4 122.8h1.3M312.9 137h1.2M312.9 139.5h1.2M312.9 131.9h1.2M312.9 134.5h1.2M316.7 137h1.2M316.7 139.5h1.2M316.7 131.9h1.2M316.7 134.5h1.2M67 140.5h1.3M67 158.3h1.3"/>
<path d="M67 155.8h1.3M67 153.2h1.3M78.4 140.5h1.3M78.4 158.3h1.3M78.4 155.8h1.3M78.4 153.2h1.3M312.9 142.1h1.2M316.7 142.1h1.2M67 171h1.3M67 173.5h1.3M67 176.1h1.3M67 165.9h1.3"/>
<path d="M67 168.5h1.3M67 163.4h1.3M67 160.8h1.3M78.4 171h1.3M78.4 173.5h1.3M78.4 176.1h1.3M78.4 165.9h1.3M78.4 168.5h1.3M78.4 163.4h1.3M78.4 160.8h1.3"/>
</g>
<text font-size="7.2" x="155.1" y="17.9">TEA KICK V1.1</text>
<g font-size="3">
<text x="2.6" y="201.8">CC-BY-SA</text>
<text x="2.6" y="205.4">VÁCLAV PELOUŠEK</text>
<text x="2.6" y="209">BASTL-INSTRUMENTS.COM</text>
</g>
<g font-size="2.5">
<text x="90.5" y="31.2">ATTENUATOR</text>
<text x="97" y="33.9">B100k</text>
<text x="118.6" y="31.5">ATT_CV_IN_U</text>
<text x="184.5" y="34.1">R3</text>
<text x="193.5" y="34.4">R15</text>
<text x="86.1" y="36.7">CV</text>
<text x="118.6" y="36.6">ATT_CV_IN_D</text>
<text x="183.2" y="36.4">1M5</text>
<text x="193.3" y="36.7">1M5</text>
<text x="96.7" y="47.7">+12V</text>
<text x="120.1" y="46.8">R19</text>
<text x="130.1" y="46.8">R10</text>
<text x="192.6" y="45.2">68n</text>
<text x="193.1" y="42.6">C16</text>
<text x="119.3" y="49.4">100k</text>
<text x="129.2" y="49.4">100k</text>
<text x="156.5" y="49.3">R6</text>
<text x="186" y="52">C14</text>
<text x="193.6" y="52.5">C15</text>
<text x="119.9" y="57">R18</text>
<text x="135.8" y="58.1">IC3A</text>
<text x="146.1" y="57">R5</text>
<text x="154.9" y="54.5">100k</text>
<text x="161.2" y="58.1">IC3B</text>
<text x="170.9" y="59.5">R14</text>
<text x="185.8" y="54.6">6n8</text>
<text x="193.4" y="55.1">6n8</text>
<text x="93.3" y="62.3" transform="rotate(-90 93.3 62.3)">PITCH</text>
<text x="95.4" y="62.3" transform="rotate(-90 95.4 62.3)">B100k</text>
<text x="119.3" y="62.1">100k</text>
<text x="144.7" y="61.8">100k</text>
<text x="170.1" y="64.4">100k</text>
<text x="183.3" y="64.6">D7</text>
<text x="194.5" y="65.7">R1</text>
<text x="202.3" y="62.8">47k</text>
<text x="202.4" y="60.3">R7</text>
<text x="214.4" y="64.6" transform="rotate(-90 214.4 64.6)">RESO_POT_A_D</text>
<text x="218.7" y="64.6" transform="rotate(-90 218.7 64.6)">RESO_POT_A_U</text>
<text x="234.1" y="62.5">IC2C</text>
<text x="243.1" y="63.8">10u</text>
<text x="243.2" y="61.5">C24</text>
<text x="252.2" y="62.3">R28</text>
<text x="252.8" y="64.6">1k</text>
<text x="272" y="64.6">OTPUT</text>
<text x="113.9" y="67.2">WTF_IN</text>
<text x="133.5" y="66.9">TL072P</text>
<text x="141.4" y="69.6">BP_IN_U</text>
<text x="156.4" y="69.6">BP_IN_D</text>
<text x="159.9" y="66.6">TL072P</text>
<text x="177.4" y="66.9">1N4148</text>
<text x="177.5" y="71.5">1N4148</text>
<text x="182.8" y="69.2">D3</text>
<text x="194.7" y="67.9">100k</text>
<text x="107.8" y="76.6" transform="rotate(-90 107.8 76.6)">PITCH_CV_U</text>
<text x="111.8" y="76.7" transform="rotate(-90 111.8 76.7)">PITCH_CV_D</text>
<text x="134.8" y="73.1">+12V</text>
<text x="140.7" y="77.3">R23</text>
<text x="150.6" y="77.3">R21</text>
<text x="175.8" y="75.8">R16</text>
<text x="204.1" y="76.3">B50k</text>
<text x="204.1" y="74.1">RESONANCE</text>
<text x="231.8" y="72.7">TL074P</text>
<text x="140.1" y="82.1">100k</text>
<text x="150.5" y="82.1">10k</text>
<text x="171.2" y="81.8">RESO_POT_B_D</text>
<text x="175.1" y="78.3">2M2</text>
<text x="194.7" y="81.8">RESO</text>
<text x="200.8" y="81.8">_POT_B_U</text>
<text x="262.7" y="78.4" transform="rotate(-90 262.7 78.4)">T_OUT_D</text>
<text x="267.8" y="78.3" transform="rotate(-90 267.8 78.3)">T_OUT_U</text>
<text x="138.7" y="88.6">C17</text>
<text x="156.1" y="86.3">IC2D</text>
<text x="168.4" y="85.9">R20</text>
<text x="169.1" y="88.7">1M</text>
<text x="192.5" y="86.3">IC2A</text>
<text x="214.1" y="87.5">2k2</text>
<text x="214.7" y="84.9">R9</text>
<text x="234.1" y="87.6">IC2B</text>
<text x="243.2" y="89.2">C23</text>
<text x="243.3" y="86.7">10u</text>
<text x="252.8" y="87.4">R4</text>
<text x="121.3" y="90">TRIGGER</text>
<text x="138.3" y="90.9">10n</text>
<text x="152.8" y="95.3">TL074P</text>
<text x="165.5" y="94.1">D4</text>
<text x="175.5" y="95.1">R13</text>
<text x="190.7" y="94.6">TL074P</text>
<text x="215.6" y="93.6">R11</text>
<text x="252.8" y="90">1k</text>
<text x="272" y="90">SQUARE</text>
<text x="148.8" y="100.9">100k</text>
<text x="148.8" y="98.6">R22</text>
<text x="164" y="96.6">1N4148</text>
<text x="175.2" y="97.4">22k</text>
<text x="184.5" y="101.2">R2</text>
<text x="202.4" y="96.1">R12</text>
<text x="202.6" y="98.4">22k</text>
<text x="215.3" y="96.1">220</text>
<text x="232.6" y="97.4">TL074P</text>
<text x="253.7" y="96.1">R17</text>
<text x="254.1" y="98.6">1k</text>
<text x="135.7" y="105.7" transform="rotate(-90 135.7 105.7)">TG_IN_U</text>
<text x="140.8" y="105.7" transform="rotate(-90 140.8 105.7)">TG_IN_D</text>
<text x="167.8" y="103.6">+12V</text>
<text x="184.5" y="103.7">1k</text>
<text x="264.7" y="105.5" transform="rotate(-90 264.7 105.5)">SQ_OUT_D</text>
<text x="268.8" y="105.4" transform="rotate(-90 268.8 105.4)">SQ_OUT_U</text>
<text x="54.8" y="113.6">CONNECTION BETWEEN BOARDS</text>
<text x="68.3" y="119.5">JP1</text>
<text x="74.6" y="119.5">JP2</text>
<text x="172" y="114.1">R29</text>
<text x="172.2" y="116.7">2k2</text>
<text x="183" y="115.3">RESO_TRIM_U</text>
<text x="211.9" y="119.2">S1</text>
<text x="274.2" y="117.2">POWER SECTION</text>
<text x="47.1" y="123.7">T_OUT_D</text>
<text x="88.8" y="123.7">T_OUT_U</text>
<text x="183" y="120.4">RESO_TRIM_D</text>
<text x="211.7" y="121.5">RANGE</text>
<text x="242.2" y="125.9">C6</text>
<text x="246.8" y="123.7">+12V</text>
<text x="272.2" y="123.7">+12V</text>
<text x="30.5" y="126.2">IM_OUT_D</text>
<text x="35.2" y="131.3">LED_D</text>
<text x="47" y="128.7">IM_SW_D</text>
<text x="88.8" y="128.7">IM_SW_U</text>
<text x="104.1" y="126.2">IM_OUT_U</text>
<text x="104.1" y="131.3">LED_U</text>
<text x="171.9" y="130.5">LED_U</text>
<text x="173.9" y="126.6" transform="rotate(-90 173.9 126.6)">LED1</text>
<text x="199.1" y="130.4">R8</text>
<text x="239.5" y="128.5">100n</text>
<text x="266.7" y="128.7">100n</text>
<text x="266.8" y="126.4">C2</text>
<text x="292.5" y="126.2">+12V</text>
<text x="298.4" y="129.6">F2</text>
<text x="312.8" y="128.6">JP3</text>
<text x="45.2" y="136.3">TG_IN_D</text>
<text x="91.4" y="136.3">TG_IN_U</text>
<text x="171.9" y="135.6">LED_D</text>
<text x="198.5" y="132.9">50k</text>
<text x="255" y="136.1">100n</text>
<text x="256.9" y="133.8">C5</text>
<text x="276.9" y="136">10u</text>
<text x="277.2" y="133.5">C1</text>
<text x="282.5" y="135.7">1N4007</text>
<text x="283.9" y="133.2">D2</text>
<text x="292.2" y="137">PTC_100mA</text>
<text x="30.2" y="138.9">BP_IN_D</text>
<text x="45.5" y="141.4">SQ_OUT_D</text>
<text x="88.8" y="141.4">SQ_OUT_U</text>
<text x="106.6" y="138.9">BP_IN_U</text>
<text x="146.2" y="141.8">D5</text>
<text x="157.7" y="140.8">100k</text>
<text x="158.2" y="138.2">R24</text>
<text x="169.1" y="143.1">2N3904</text>
<text x="171.1" y="140.5">T1</text>
<text x="256.9" y="141.9">C4</text>
<text x="276.6" y="143.4">10u</text>
<text x="276.9" y="140.8">C3</text>
<text x="284.2" y="143.3">D1</text>
<text x="298.4" y="140">F1</text>
<text x="56.8" y="147.5">+12V</text>
<text x="68.3" y="149.4">JP5</text>
<text x="74.6" y="149.4">JP6</text>
<text x="82.2" y="147.5">+12V</text>
<text x="140.6" y="144.1">1N4148</text>
<text x="155.7" y="149.3">C18</text>
<text x="238.5" y="149.8">100n</text>
<text x="241.2" y="147.3">C7</text>
<text x="254.8" y="144.2">100n</text>
<text x="266.2" y="149.3">100n</text>
<text x="266.6" y="147">C8</text>
<text x="283" y="146.1">1N4007</text>
<text x="291.9" y="149.3">-12V</text>
<text x="297.3" y="147.1">PTC_100mA POWER_CON</text>
<text x="155.7" y="151.8">100n</text>
<text x="246.2" y="151.8">-12V</text>
<text x="271.5" y="151.8">-12V</text>
<text x="17.1" y="159.2">RESO_POT_A_D</text>
<text x="39.9" y="161.7">RESO_POT_B_D</text>
<text x="43.5" y="156.7">PITCH_CV_D</text>
<text x="88.8" y="156.7">PITCH_CV_U</text>
<text x="88.8" y="161.7">RESO_POT_B_U</text>
<text x="111.7" y="159.2">RESO_POT_A_U</text>
<text x="155.9" y="162">100n</text>
<text x="166.8" y="161.9">2k2</text>
<text x="166.8" y="159.4">R27</text>
<text x="18.6" y="164.3">RESO_TRIM_D</text>
<text x="47.9" y="166.8">IMP_1_D</text>
<text x="88.8" y="166.8">IMP_1_U</text>
<text x="111.7" y="164.3">RESO_TRIM_U</text>
<text x="155.9" y="164.5">C19</text>
<text x="175.1" y="163.1" transform="rotate(-90 175.1 163.1)">IMP_3_D</text>
<text x="178.9" y="163.1" transform="rotate(-90 178.9 163.1)">IMP_3_U</text>
<text x="186.5" y="166.2" transform="rotate(-90 186.5 166.2)">IMP_2_U</text>
<text x="191.6" y="166.2" transform="rotate(-90 191.6 166.2)">IMP_2_D</text>
<text x="211" y="166.2">CLICK</text>
<text x="32.6" y="169.4">IMP_2_D</text>
<text x="47.9" y="171.9">IMP_3_D</text>
<text x="88.8" y="171.9">IMP_3_U</text>
<text x="104.1" y="169.4">IMP_2_U</text>
<text x="146.5" y="171.5">D6</text>
<text x="160.6" y="173.8">10k</text>
<text x="160.8" y="171.2">R26</text>
<text x="201.7" y="168.7" transform="rotate(-90 201.7 168.7)">IM_OUT_D</text>
<text x="206.8" y="168.7" transform="rotate(-90 206.8 168.7)">IM_OUT_U</text>
<text x="26.9" y="174.4">ATT_CV_IN_D</text>
<text x="116.8" y="174.4">ATT_CV_IN_U</text>
<text x="146.5" y="174.1">1N4148</text>
<text x="184.8" y="176.7" transform="rotate(-90 184.8 176.7)">B10k</text>
<text x="191.7" y="174.3">C21</text>
<text x="191.8" y="176.6">2u2</text>
<text x="162" y="184.6">100n</text>
<text x="163" y="182.3">C20</text>
<text x="182.2" y="185.4" transform="rotate(-90 182.2 185.4)">CLICK_TUNE</text>
<text x="201.7" y="185.2" transform="rotate(-90 201.7 185.2)">IM_SW_D</text>
<text x="206.8" y="185.2" transform="rotate(-90 206.8 185.2)">IM_SW_U</text>
<text x="173.8" y="189.4" transform="rotate(-90 173.8 189.4)">IMP_1_D</text>
<text x="178.9" y="189.3" transform="rotate(-90 178.9 189.3)">IMP_1_U</text>
</g>
<g font-size="2.1">
<text x="106.5" y="33.3" transform="rotate(-90 106.5 33.3)">2</text>
<text x="102.8" y="37.8">3</text>
<text x="107.6" y="39.2" transform="rotate(-90 107.6 39.2)">2</text>
<text x="109.8" y="37.8">1</text>
<text x="98.3" y="59.3">2</text>
<text x="98.9" y="55.6" transform="rotate(-90 98.9 55.6)">3</text>
<text x="104.1" y="58.2">2</text>
<text x="128.2" y="58.2">2</text>
<text x="153.6" y="58.2">6</text>
<text x="98.9" y="62.6" transform="rotate(-90 98.9 62.6)">1</text>
<text x="128.2" y="63.2">3</text>
<text x="140.2" y="60.7">1</text>
<text x="153.6" y="63.2">5</text>
<text x="165.6" y="60.7">7</text>
<text x="226.1" y="63.2">10</text>
<text x="239.3" y="65.8">8</text>
<text x="200.5" y="71.9" transform="rotate(-90 200.5 71.9)">1</text>
<text x="227.3" y="68.3">9</text>
<text x="194.8" y="74.4">2</text>
<text x="200.6" y="75.5">2</text>
<text x="200.5" y="78.8" transform="rotate(-90 200.5 78.8)">3</text>
<text x="147.4" y="86.1">13</text>
<text x="160.6" y="88.6">14</text>
<text x="184.1" y="86.1">2</text>
<text x="196.1" y="88.6">1</text>
<text x="227.3" y="88.6">5</text>
<text x="147.4" y="91.2">12</text>
<text x="184.1" y="91.2">3</text>
<text x="227.3" y="93.7">6</text>
<text x="239.3" y="91.2">7</text>
<text x="63.5" y="124.9">7</text>
<text x="63.5" y="122.4">8</text>
<text x="82" y="124.9">7</text>
<text x="82" y="122.4">8</text>
<text x="210.6" y="124.2" transform="rotate(-90 210.6 124.2)">1</text>
<text x="215.7" y="124.2" transform="rotate(-90 215.7 124.2)">3</text>
<text x="63.5" y="130">5</text>
<text x="63.5" y="127.5">6</text>
<text x="82" y="130">5</text>
<text x="82" y="127.5">6</text>
<text x="213.2" y="131.1" transform="rotate(-90 213.2 131.1)">2</text>
<text x="309.3" y="131.5">1</text>
<text x="320.3" y="131.5">2</text>
<text x="63.5" y="137.6">2</text>
<text x="63.5" y="135.1">3</text>
<text x="63.5" y="132.6">4</text>
<text x="82" y="137.6">2</text>
<text x="82" y="135.1">3</text>
<text x="82" y="132.6">4</text>
<text x="238.8" y="132.1" transform="rotate(-90 238.8 132.1)">4</text>
<text x="249" y="132.1" transform="rotate(-90 249 132.1)">8</text>
<text x="309.3" y="136.6">5</text>
<text x="309.3" y="134.1">3</text>
<text x="320.3" y="136.6">6</text>
<text x="320.3" y="134.1">4</text>
<text x="63.5" y="140.2">1</text>
<text x="82" y="140.2">1</text>
<text x="249" y="143" transform="rotate(-90 249 143)">4</text>
<text x="309.3" y="141.7">9</text>
<text x="309.3" y="139.2">7</text>
<text x="320.3" y="141.7">10</text>
<text x="320.3" y="139.2">8</text>
<text x="238.8" y="144.2" transform="rotate(-90 238.8 144.2)">11</text>
<text x="62.3" y="152.9">10</text>
<text x="63.5" y="155.4">9</text>
<text x="82" y="155.4">9</text>
<text x="82" y="152.9">10</text>
<text x="63.5" y="160.5">7</text>
<text x="63.5" y="158">8</text>
<text x="82" y="160.5">7</text>
<text x="82" y="158">8</text>
<text x="63.5" y="165.6">5</text>
<text x="63.5" y="163">6</text>
<text x="82" y="165.6">5</text>
<text x="82" y="163">6</text>
<text x="177.6" y="167.4" transform="rotate(-90 177.6 167.4)">3</text>
<text x="63.5" y="173.2">2</text>
<text x="63.5" y="170.7">3</text>
<text x="63.5" y="168.1">4</text>
<text x="82" y="173.2">2</text>
<text x="82" y="170.7">3</text>
<text x="82" y="168.1">4</text>
<text x="177" y="171">2</text>
<text x="182.9" y="169.9">2</text>
<text x="63.5" y="175.7">1</text>
<text x="82" y="175.7">1</text>
<text x="177.6" y="174.3" transform="rotate(-90 177.6 174.3)">1</text>
</g>
<g font-size="1.8">
<text x="242.3" y="68">+</text>
<text x="242.3" y="93.4">+</text>
<text x="274.2" y="131.5" transform="rotate(-90 274.2 131.5)">+</text>
<text x="274.2" y="139.1" transform="rotate(-90 274.2 139.1)">+</text>
<text x="191.5" y="172.1">+</text>
</g>
</svg>
